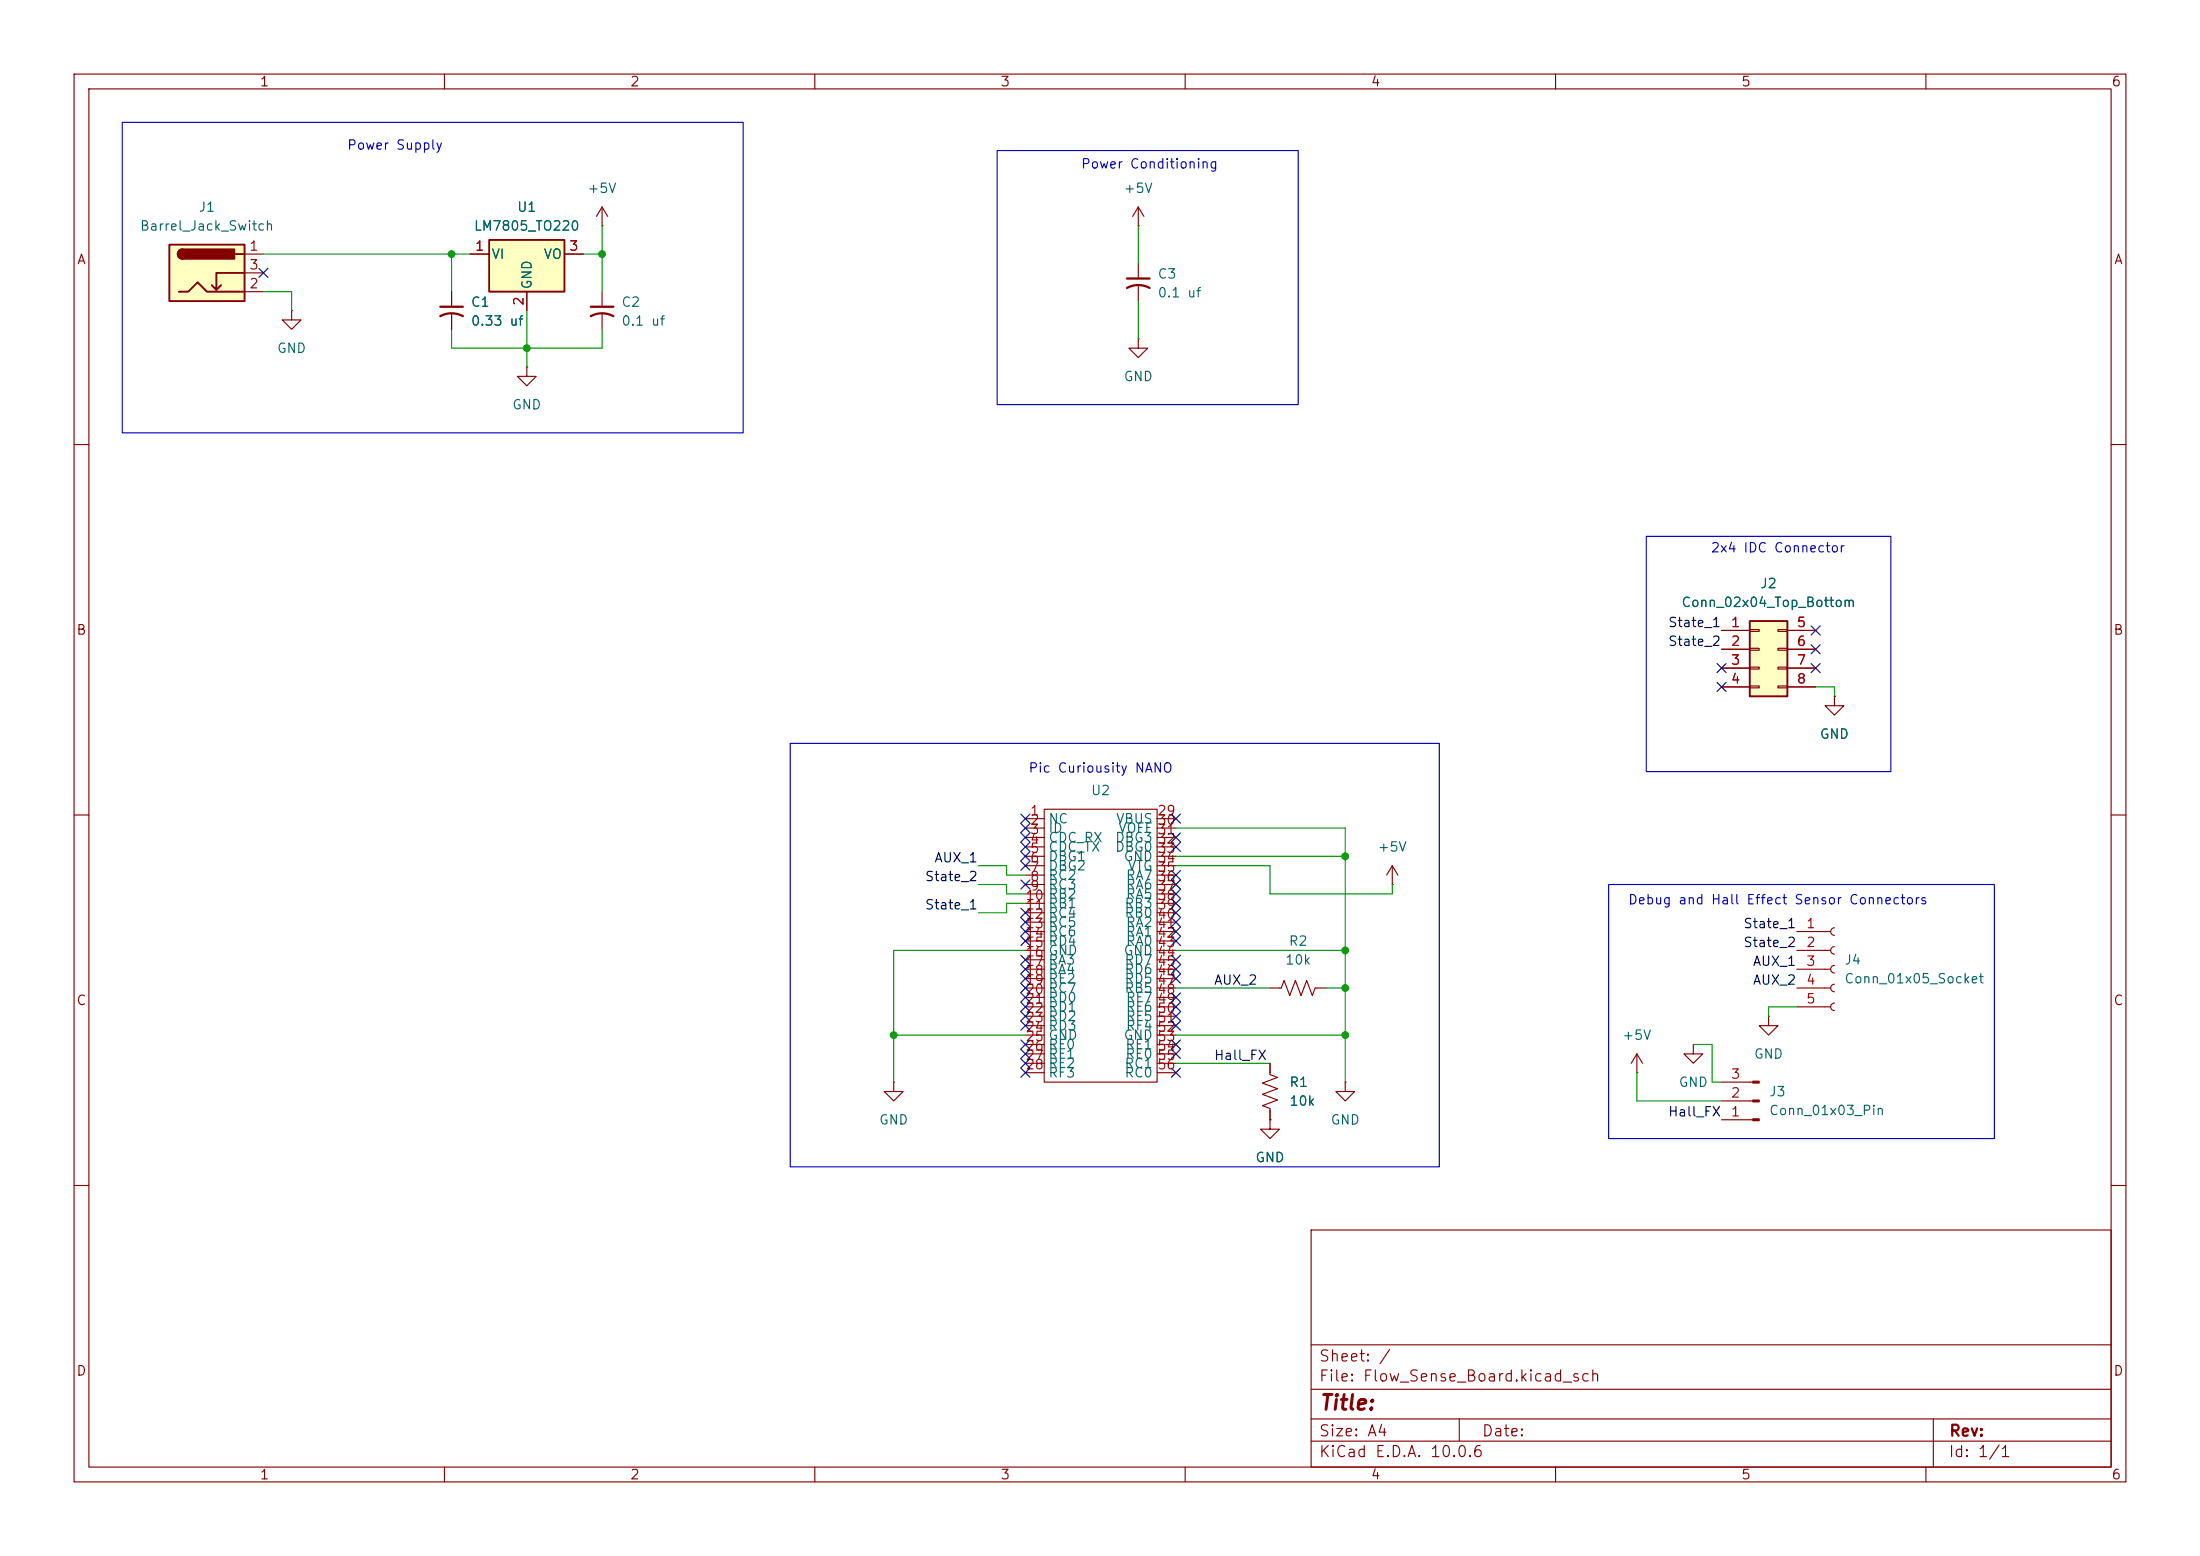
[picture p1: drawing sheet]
<svg xmlns="http://www.w3.org/2000/svg" width="297mm" height="210mm" viewBox="0 0 297 210" stroke-linecap="round" stroke-linejoin="round" font-family="sans-serif">
<g fill="none" stroke="#840000" stroke-width=".15">
<path d="M10 10h277v190h-277zM12 12h273v186h-273zM60 10v2M110 10v2M160 10v2M210 10v2M260 10v2M10 60h2M285 60h2M10 110h2M285 110h2M238.8 137.2v1.2h1.2l-1.2 1.3-1.3-1.3h1.3"/>
<path d="M238.8 137.2h.1M10 160h2M177 166h108v32h-108zM285 160h2M60 198v2M110 198v2M160 198v2M177 194.5h108M177 191.5h108M177 187.5h108M177 181.5h108M197 191.5v3"/>
<path d="M210 198v2M260 198v2M261 191.5v6.5"/>
</g>
<path d="M236.2 83.8h5.1v10.2h-5.1z" fill="#ffffc2"/>
<path d="M236.2 83.8h5.1v10.2h-5.1z" fill="none" stroke="#840000" stroke-width=".25"/>
<g fill="none" stroke="#840000" stroke-width=".15">
<path d="M81.3 30.5h.1M81.3 27.9l-.8 1.3M81.3 27.9l.7 1.3M81.3 27.9v2.6M153.7 30.5h.1M153.7 27.9l-.8 1.3M153.7 27.9l.7 1.3M153.7 27.9v2.6M153.7 35.6v2M153.7 38.6v2M39.4 41.9v1.3h1.2l-1.2 1.3-1.3-1.3h1.3M39.4 41.9h.1"/>
<path d="M71.1 49.5v1.3h1.3l-1.3 1.3-1.3-1.3h1.3M71.1 49.5h.1M153.7 45.7v1.3h1.2l-1.2 1.3-1.3-1.3h1.3M153.7 45.7h.1M232.4 85.1h3.8M232.4 87.6h3.8M232.4 90.2h3.8M232.4 92.7h3.8M236.2 85h1.3v.2h-1.3zM236.2 87.5h1.3v.3h-1.3zM236.2 90h1.3v.3h-1.3zM236.2 92.6h1.3v.2h-1.3z"/>
<path d="M240 85h1.3v.2h-1.3zM240 87.5h1.3v.3h-1.3zM240 90h1.3v.3h-1.3zM240 92.6h1.3v.2h-1.3zM241.3 85.1h3.8M241.3 87.6h3.8M241.3 90.2h3.8M241.3 92.7h3.8M247.6 94v1.3h1.3l-1.3 1.2-1.2-1.2h1.2M247.6 94h.1M138.4 110.5h2.6M138.4 111.8h2.6"/>
<path d="M138.4 113h2.6M138.4 114.3h2.6M138.4 115.6h2.6M138.4 116.8h2.6M138.4 118.1h2.6M138.4 119.4h2.6M141 109.2h15.2v36.9h-15.2zM156.2 110.5h2.5M156.2 111.8h2.5M156.2 113h2.5M156.2 114.3h2.5M156.2 115.6h2.5"/>
<path d="M156.2 116.8h2.5M156.2 118.1h2.5M156.2 119.4h2.5M188 119.4h.1M188 116.8l-.8 1.3M188 116.8l.7 1.3M188 116.8v2.6M138.4 133.4h2.6M138.4 120.7h2.6M138.4 121.9h2.6M138.4 123.2h2.6M138.4 124.5h2.6"/>
<path d="M138.4 125.7h2.6M138.4 127h2.6M138.4 128.3h2.6M138.4 129.5h2.6M138.4 130.8h2.6M138.4 132.1h2.6M138.4 134.6h2.6M138.4 135.9h2.6M138.4 137.2h2.6M138.4 138.4h2.6M138.4 139.7h2.6M156.2 133.4h2.5"/>
<path d="M156.2 120.7h2.5M156.2 121.9h2.5M156.2 123.2h2.5M156.2 124.5h2.5M156.2 125.7h2.5M156.2 127h2.5M156.2 128.3h2.5M156.2 129.5h2.5M156.2 130.8h2.5M156.2 132.1h2.5M156.2 134.6h2.5M156.2 135.9h2.5"/>
<path d="M156.2 137.2h2.5M156.2 138.4h2.5M156.2 139.7h2.5M171.4 133.4h1.6l.4-1.1 .7 2.1 .8-2.1 .7 2.1 .8-2.1 .8 2.1 .3-1h1.6M242.6 133.4h4.5M242.6 125.7h4.5M242.6 128.3h4.5M242.6 130.8h4.5M242.6 135.9h4.5M247.6 125.2a.51 .51 0 0 0-.5 .5 .51 .51 0 0 0 .5 .5M247.6 127.8a.51 .51 0 0 0-.5 .5 .51 .51 0 0 0 .5 .5M247.6 130.3a.51 .51 0 0 0-.5 .5 .51 .51 0 0 0 .5 .5"/>
<path d="M247.6 132.8a.51 .51 0 0 0-.5 .6 .51 .51 0 0 0 .5 .5M247.6 135.4a.51 .51 0 0 0-.5 .5 .51 .51 0 0 0 .5 .5M120.6 146.1v1.2h1.3l-1.3 1.3-1.2-1.3h1.2M120.6 146.1h.1M138.4 141h2.6M138.4 142.2h2.6M138.4 143.5h2.6M138.4 144.8h2.6M156.2 141h2.5M156.2 142.2h2.5M156.2 143.5h2.5M156.2 144.8h2.5"/>
<path d="M171.4 143.5v1.5l1.1 .4-2.1 .8 2.1 .7-2.1 .8 2.1 .8-2.1 .7 1 .4v1.5M171.4 151.1v1.3h1.3l-1.3 1.3-1.2-1.3h1.2M171.4 151.1h.1M181.6 146.1v1.2h1.3l-1.3 1.3-1.3-1.3h1.3M181.6 146.1h.1M221 144.8h.1M221 142.2l-.8 1.3M221 142.2l.7 1.3M221 142.2v2.6M228.6 141v1.2h1.3l-1.3 1.3-1.3-1.3h1.3M228.6 141h.1M232.4 151.1h4.2"/>
<path d="M232.4 148.6h4.2M232.4 146.1h4.2"/>
</g>
<path d="M152.1 38.9a3.2 3.2 0 0 1 3.1 0M152.1 37.6h3.1" fill="none" stroke="#840000" stroke-width=".3"/>
<g fill="#840000" stroke="#840000" stroke-width=".15">
<path d="M236.6 151h.9v.3h-.9z"/>
<path d="M236.6 148.5h.9v.2h-.9z"/>
<path d="M236.6 145.9h.9v.3h-.9z"/>
</g>
<path d="M22.9 33h10.1v7.6h-10.1z" fill="#ffffc2"/>
<path d="M22.9 33h10.1v7.6h-10.1zM24.1 39.4h1.3l1.3-1.3 1.2 1.3h5.1M24.6 33.7a.64 .64 0 0 0-.6 .6 .64 .64 0 0 0 .6 .6M29.8 38.5l-.6 .6M31.7 34.3h1.3M33 36.8h-3.8v2.3l-.6-.6" fill="none" stroke="#840000" stroke-width=".25"/>
<g fill="#840000" stroke="#840000" stroke-width=".25">
<path d="M24.2 33.8l.4-.1v1.2a.63 .63 0 0 1-.5-.4 .63 .63 0 0 1 .1-.7z"/>
<path d="M24.6 33.7h7v1.2h-7z"/>
</g>
<path d="M33 34.3h2.6M33 39.4h2.6M33 36.8h2.6" fill="none" stroke="#840000" stroke-width=".15"/>
<path d="M66 32.4h10.2v7h-10.2z" fill="#ffffc2"/>
<path d="M66 32.4h10.2v7h-10.2z" fill="none" stroke="#840000" stroke-width=".25"/>
<g fill="none" stroke="#840000" stroke-width=".15">
<path d="M61 39.4v2M63.5 34.3h2.5M71.1 39.4v2.5M76.2 34.3h2.5M81.3 39.4v2M61 42.4v2.1M81.3 42.4v2.1M232.4 85.1h3.8M232.4 87.6h3.8M232.4 90.2h3.8M232.4 92.7h3.8M241.3 85.1h3.8"/>
<path d="M241.3 87.6h3.8M241.3 90.2h3.8M241.3 92.7h3.8M247.6 94h.1M171.4 151.1h.1M171.4 143.5v1.3M171.4 149.9v1.2"/>
</g>
<path d="M59.4 42.7a3.2 3.2 0 0 1 3.1 0M59.4 41.4h3.1M79.8 42.7a3.2 3.2 0 0 1 3 0M79.8 41.4h3" fill="none" stroke="#840000" stroke-width=".3"/>
<g fill="none" stroke="#009600" stroke-width=".15">
<path d="M35.6 39.4h3.8v2.5M35.6 34.3h27.9M61 34.3v5.1M78.7 34.3h2.6M81.3 30.5v8.9M153.7 30.5v5.1M61 44.5v2.5h20.3v-2.5M71.1 41.9v7.6M153.7 40.6v5.1M245.1 92.7h2.5v1.3M132.1 116.8h3.8v1.3h2.5M132.1 119.4h3.8v1.3h2.5"/>
<path d="M158.7 116.8h12.7v3.9h16.6v-1.3M158.7 111.8h22.9v34.3M158.7 115.6h22.9M120.6 139.7h17.8M138.4 121.9h-2.5v1.3h-3.8M138.4 128.3h-17.8v17.8M158.7 128.3h22.9M158.7 139.7h22.9M158.7 133.4h12.7M179.1 133.4h2.5M242.6 135.9h-3.8v1.3M158.7 143.5h12.7"/>
<path d="M221 144.8v3.8h11.4M228.6 141h2.5v5.1h1.3"/>
</g>
<g fill="none" stroke="#000084" stroke-width=".15">
<path d="M35 36.2l1.2 1.2M36.2 36.2l-1.2 1.2M231.8 89.6l1.2 1.2M231.8 92.1l1.2 1.2M233 89.6l-1.2 1.2M233 92.1l-1.2 1.2M244.5 84.5l1.2 1.2M244.5 89.6l1.2 1.2M244.5 87l1.2 1.2M245.7 84.5l-1.2 1.2M245.7 89.6l-1.2 1.2M245.7 87l-1.2 1.2"/>
<path d="M137.8 109.9l1.2 1.2M137.8 115l1.2 1.2M137.8 111.2l1.2 1.2M137.8 116.2l1.2 1.2M137.8 112.4l1.2 1.2M137.8 113.7l1.2 1.2M137.8 118.8l1.2 1.2M139 109.9l-1.2 1.2M139 115l-1.2 1.2M139 111.2l-1.2 1.2M139 116.2l-1.2 1.2M139 112.4l-1.2 1.2"/>
<path d="M139 113.7l-1.2 1.2M139 118.8l-1.2 1.2M158.1 112.4l1.3 1.2M158.1 109.9l1.3 1.2M158.1 118.8l1.3 1.2M158.1 117.5l1.3 1.2M158.1 113.7l1.3 1.2M159.4 117.5l-1.3 1.2M159.4 109.9l-1.3 1.2M159.4 112.4l-1.3 1.2M159.4 113.7l-1.3 1.2M159.4 118.8l-1.3 1.2"/>
<path d="M137.8 135.3l1.2 1.2M137.8 137.8l1.2 1.2M137.8 136.6l1.2 1.2M137.8 123.9l1.2 1.2M137.8 131.5l1.2 1.2M137.8 130.2l1.2 1.2M137.8 122.6l1.2 1.2M137.8 125.1l1.2 1.2M137.8 126.4l1.2 1.2M137.8 128.9l1.2 1.2M137.8 132.7l1.2 1.3M137.8 134l1.2 1.2"/>
<path d="M139 135.3l-1.2 1.2M139 137.8l-1.2 1.2M139 136.6l-1.2 1.2M139 123.9l-1.2 1.2M139 131.5l-1.2 1.2M139 130.2l-1.2 1.2M139 122.6l-1.2 1.2M139 125.1l-1.2 1.2M139 126.4l-1.2 1.2M139 132.7l-1.2 1.3M139 128.9l-1.2 1.2M139 134l-1.2 1.2"/>
<path d="M158.1 126.4l1.3 1.2M158.1 136.6l1.3 1.2M158.1 137.8l1.3 1.2M158.1 131.5l1.3 1.2M158.1 128.9l1.3 1.2M158.1 123.9l1.3 1.2M158.1 125.1l1.3 1.2M158.1 130.2l1.3 1.2M158.1 122.6l1.3 1.2M158.1 121.3l1.3 1.2M158.1 134l1.3 1.2M158.1 135.3l1.3 1.2"/>
<path d="M158.1 120l1.3 1.3M159.4 122.6l-1.3 1.2M159.4 123.9l-1.3 1.2M159.4 120l-1.3 1.3M159.4 126.4l-1.3 1.2M159.4 136.6l-1.3 1.2M159.4 137.8l-1.3 1.2M159.4 131.5l-1.3 1.2M159.4 128.9l-1.3 1.2M159.4 125.1l-1.3 1.2M159.4 130.2l-1.3 1.2M159.4 121.3l-1.3 1.2"/>
<path d="M159.4 134l-1.3 1.2M159.4 135.3l-1.3 1.2M137.8 142.9l1.2 1.2M137.8 141.6l1.2 1.2M137.8 144.2l1.2 1.2M137.8 140.4l1.2 1.2M139 142.9l-1.2 1.2M139 141.6l-1.2 1.2M139 144.2l-1.2 1.2M139 140.4l-1.2 1.2M158.1 140.4l1.3 1.2M158.1 141.6l1.3 1.2"/>
<path d="M158.1 144.2l1.3 1.2M159.4 140.4l-1.3 1.2M159.4 141.6l-1.3 1.2M159.4 144.2l-1.3 1.2"/>
</g>
<path d="M16.5 16.5h83.8v41.9h-83.8zM134.6 20.3h40.7v34.3h-40.7zM222.2 72.4h33.1v31.7h-33.1zM106.7 100.3h87.6v57.2h-87.6zM217.2 119.4h52v34.3h-52z" fill="none" stroke="#0000c2" stroke-width=".15"/>
<g fill="#009600" stroke="#009600" stroke-width=".14">
<circle cx="120.6" cy="139.7" r=".46"/>
<circle cx="71.1" cy="47" r=".46"/>
<circle cx="81.3" cy="34.3" r=".46"/>
<circle cx="61" cy="34.3" r=".46"/>
<circle cx="181.6" cy="139.7" r=".46"/>
<circle cx="181.6" cy="128.3" r=".46"/>
<circle cx="181.6" cy="115.6" r=".46"/>
<circle cx="181.6" cy="133.4" r=".46"/>
</g>
<text font-size="2" fill="#840000" x="178" y="190.8">Title:</text>
<g font-size="1.5" fill="#840000">
<text x="178" y="184.1">Sheet: /</text>
<text x="178" y="186.8">File: Flow_Sense_Board.kicad_sch</text>
<text x="178" y="197">KiCad E.D.A. 10.0.6</text>
<text x="178" y="194.2">Size: A4</text>
<text x="200" y="194.2">Date:</text>
<text x="263" y="197">Id: 1/1</text>
<text x="263" y="194.2">Rev:</text>
</g>
<g font-size="1.3" fill="#840000">
<text x="35" y="12">1</text>
<text x="85" y="12">2</text>
<text x="135" y="12">3</text>
<text x="185" y="12">4</text>
<text x="235" y="12">5</text>
<text x="285" y="12">6</text>
<text x="10.3" y="36">A</text>
<text x="285.3" y="36">A</text>
<text x="10.2" y="86">B</text>
<text x="285.2" y="86">B</text>
<text x="10.2" y="136">C</text>
<text x="285.2" y="136">C</text>
<text x="10.2" y="186">D</text>
<text x="285.2" y="186">D</text>
<text x="35" y="200">1</text>
<text x="85" y="200">2</text>
<text x="135" y="200">3</text>
<text x="185" y="200">4</text>
<text x="235" y="200">5</text>
<text x="285" y="200">6</text>
</g>
<g font-size="1.3" fill="#0000c2">
<text x="46.8" y="20.5">Power Supply</text>
<text x="145.8" y="23.1">Power Conditioning</text>
<text x="230.9" y="74.9">2x4 IDC Connector</text>
<text x="138.8" y="104.6">Pic Curiousity NANO</text>
<text x="219.7" y="122.4">Debug and Hall Effect Sensor Connectors</text>
</g>
<g font-size="1.3" fill="#006464">
<text x="26.7" y="28.9">J1</text>
<text x="69.7" y="28.9">U1</text>
<text x="79.2" y="26.4">+5V</text>
<text x="151.6" y="26.4">+5V</text>
<text x="18.8" y="31.4">Barrel_Jack_Switch</text>
<text x="63.9" y="31.4">LM7805_TO220</text>
<text x="66.3" y="35.3">VI</text>
<text x="73.3" y="35.3">VO</text>
<text x="63.5" y="41.7">C1</text>
<text x="72.1" y="39.1" transform="rotate(-90 72.1 39.1)">GND</text>
<text x="83.8" y="41.7">C2</text>
<text x="156.2" y="37.9">C3</text>
<text x="156.2" y="40.5">0.1 uf</text>
<text x="37.3" y="48">GND</text>
<text x="63.5" y="44.3">0.33 uf</text>
<text x="83.8" y="44.3">0.1 uf</text>
<text x="151.6" y="51.8">GND</text>
<text x="69.1" y="55.6">GND</text>
<text x="226.9" y="82.2">Conn_02x04_Top_Bottom</text>
<text x="237.5" y="79.7">J2</text>
<text x="245.6" y="100">GND</text>
<text x="147.2" y="107.6">U2</text>
<text x="141.5" y="111.5">NC</text>
<text x="141.5" y="112.7">ID</text>
<text x="141.5" y="114">CDC_RX</text>
<text x="150.5" y="114">DBG3</text>
<text x="150.6" y="111.5">VBUS 30</text>
<text x="150.9" y="112.7">VOFF 31</text>
<text x="141.5" y="115.3">CDC_TX</text>
<text x="141.5" y="116.5">DBG1</text>
<text x="141.5" y="117.8">DBG2</text>
<text x="141.5" y="119.1">RC2</text>
<text x="150.5" y="115.3">DBG0</text>
<text x="151.6" y="116.5">GND 34</text>
<text x="151.9" y="119.1">RA7</text>
<text x="152.1" y="117.8">VTG 35</text>
<text x="185.9" y="115.3">+5V</text>
<text x="141.5" y="120.3">RC3</text>
<text x="141.5" y="121.6">RB2</text>
<text x="141.5" y="122.9">RB1</text>
<text x="141.5" y="124.2">RC4</text>
<text x="141.5" y="125.4">RC5</text>
<text x="151.7" y="122.9">RB3</text>
<text x="151.7" y="124.2">RB0</text>
<text x="151.9" y="120.3">RA6</text>
<text x="151.9" y="121.6">RA5</text>
<text x="151.9" y="125.4">RA2</text>
<text x="141.5" y="126.7">RC6</text>
<text x="141.5" y="128">RD4</text>
<text x="141.5" y="129.2">GND</text>
<text x="141.5" y="130.5">RA3</text>
<text x="141.5" y="131.8">RA4</text>
<text x="151.6" y="129.2">GND 44</text>
<text x="151.7" y="130.5">RD7</text>
<text x="151.7" y="131.8">RD6</text>
<text x="151.9" y="126.7">RA1</text>
<text x="151.9" y="128">RA0</text>
<text x="173.4" y="130.5">10k</text>
<text x="173.9" y="128">R2</text>
<text x="248.9" y="130.5">J4</text>
<text x="141.5" y="133">RE2</text>
<text x="141.5" y="134.3">RC7</text>
<text x="141.5" y="135.6">RD0</text>
<text x="141.5" y="136.9">RD1</text>
<text x="151.7" y="133">RD5</text>
<text x="151.7" y="134.3">RB5</text>
<text x="151.9" y="135.6">RF7</text>
<text x="151.9" y="136.9">RF6</text>
<text x="248.9" y="133">Conn_01x05_Socket</text>
<text x="141.5" y="138.1">RD2</text>
<text x="141.5" y="139.4">RD3</text>
<text x="141.5" y="140.7">GND</text>
<text x="141.5" y="141.9">RF0</text>
<text x="141.5" y="143.2">RF1</text>
<text x="151.6" y="140.7">GND 53</text>
<text x="151.8" y="141.9">RE1</text>
<text x="151.8" y="143.2">RE0</text>
<text x="151.9" y="138.1">RF5</text>
<text x="151.9" y="139.4">RF4</text>
<text x="218.9" y="140.7">+5V</text>
<text x="236.7" y="143.2">GND</text>
<text x="141.5" y="144.5">RF2</text>
<text x="141.5" y="145.7">RF3</text>
<text x="151.7" y="144.5">RC1</text>
<text x="151.7" y="145.7">RC0</text>
<text x="174" y="147">R1</text>
<text x="174" y="149.6">10k</text>
<text x="226.5" y="147">GND</text>
<text x="238.7" y="148.3">J3</text>
<text x="118.6" y="152.1">GND</text>
<text x="179.5" y="152.1">GND</text>
<text x="238.7" y="150.8">Conn_01x03_Pin</text>
<text x="169.4" y="157.2">GND</text>
</g>
<g font-size="1.3" fill="#a90000">
<text x="33.6" y="34.2">1</text>
<text x="64" y="34.2">1</text>
<text x="76.7" y="34.2">3</text>
<text x="33.6" y="39.2">2</text>
<text x="33.6" y="36.7">3</text>
<text x="71" y="41.4" transform="rotate(-90 71 41.4)">2</text>
<text x="233.6" y="85">1</text>
<text x="233.6" y="87.5">2</text>
<text x="242.5" y="85">5</text>
<text x="242.5" y="87.5">6</text>
<text x="233.6" y="90">3</text>
<text x="233.6" y="92.6">4</text>
<text x="242.5" y="90">7</text>
<text x="242.5" y="92.6">8</text>
<text x="139" y="110.4">1</text>
<text x="139" y="111.6">2</text>
<text x="139" y="112.9">3</text>
<text x="156.1" y="110.4">29</text>
<text x="139" y="114.2">4</text>
<text x="139" y="115.4">5</text>
<text x="139" y="116.7">6</text>
<text x="139" y="118">7</text>
<text x="139" y="119.2">8</text>
<text x="156.1" y="114.2">32</text>
<text x="156.1" y="115.4">33</text>
<text x="156.1" y="119.2">36</text>
<text x="138.4" y="121.8">10</text>
<text x="138.4" y="123.1">11</text>
<text x="138.4" y="124.3">12</text>
<text x="138.4" y="125.6">13</text>
<text x="139" y="120.5">9</text>
<text x="156.1" y="120.5">37</text>
<text x="156.1" y="121.8">38</text>
<text x="156.1" y="123.1">39</text>
<text x="156.1" y="124.3">40</text>
<text x="156.1" y="125.6">41</text>
<text x="243.7" y="125.6">1</text>
<text x="138.4" y="126.9">14</text>
<text x="138.4" y="128.1">15</text>
<text x="138.4" y="129.4">16</text>
<text x="138.4" y="130.7">17</text>
<text x="138.4" y="131.9">18</text>
<text x="156.1" y="126.9">42</text>
<text x="156.1" y="128.1">43</text>
<text x="156.1" y="130.7">45</text>
<text x="156.1" y="131.9">46</text>
<text x="243.7" y="128.1">2</text>
<text x="243.7" y="130.7">3</text>
<text x="138.4" y="133.2">19</text>
<text x="138.4" y="134.5">20</text>
<text x="138.4" y="135.8">21</text>
<text x="138.4" y="137">22</text>
<text x="156.1" y="133.2">47</text>
<text x="156.1" y="134.5">48</text>
<text x="156.1" y="135.8">49</text>
<text x="156.1" y="137">50</text>
<text x="243.7" y="133.2">4</text>
<text x="243.7" y="135.8">5</text>
<text x="138.4" y="138.3">23</text>
<text x="138.4" y="139.6">24</text>
<text x="138.4" y="140.8">25</text>
<text x="138.4" y="142.1">26</text>
<text x="138.4" y="143.4">27</text>
<text x="156.1" y="138.3">51</text>
<text x="156.1" y="139.6">52</text>
<text x="156.1" y="142.1">54</text>
<text x="156.1" y="143.4">55</text>
<text x="138.4" y="144.6">28</text>
<text x="156.1" y="144.6">56</text>
<text x="233.6" y="148.5">2</text>
<text x="233.6" y="145.9">3</text>
<text x="233.6" y="151">1</text>
</g>
<g font-size="1.3" fill="#0f0f0f">
<text x="225.1" y="87.5">State_2</text>
<text x="225.1" y="85">State_1</text>
<text x="124.8" y="119.3">State_2</text>
<text x="126" y="116.7">AUX_1</text>
<text x="124.8" y="123.1">State_1</text>
<text x="235.3" y="125.6">State_1</text>
<text x="235.3" y="128.1">State_2</text>
<text x="236.5" y="130.7">AUX_1</text>
<text x="163.8" y="133.2">AUX_2</text>
<text x="236.5" y="133.2">AUX_2</text>
<text x="163.8" y="143.4">Hall_FX</text>
<text x="225.1" y="151">Hall_FX</text>
</g>
</svg>
